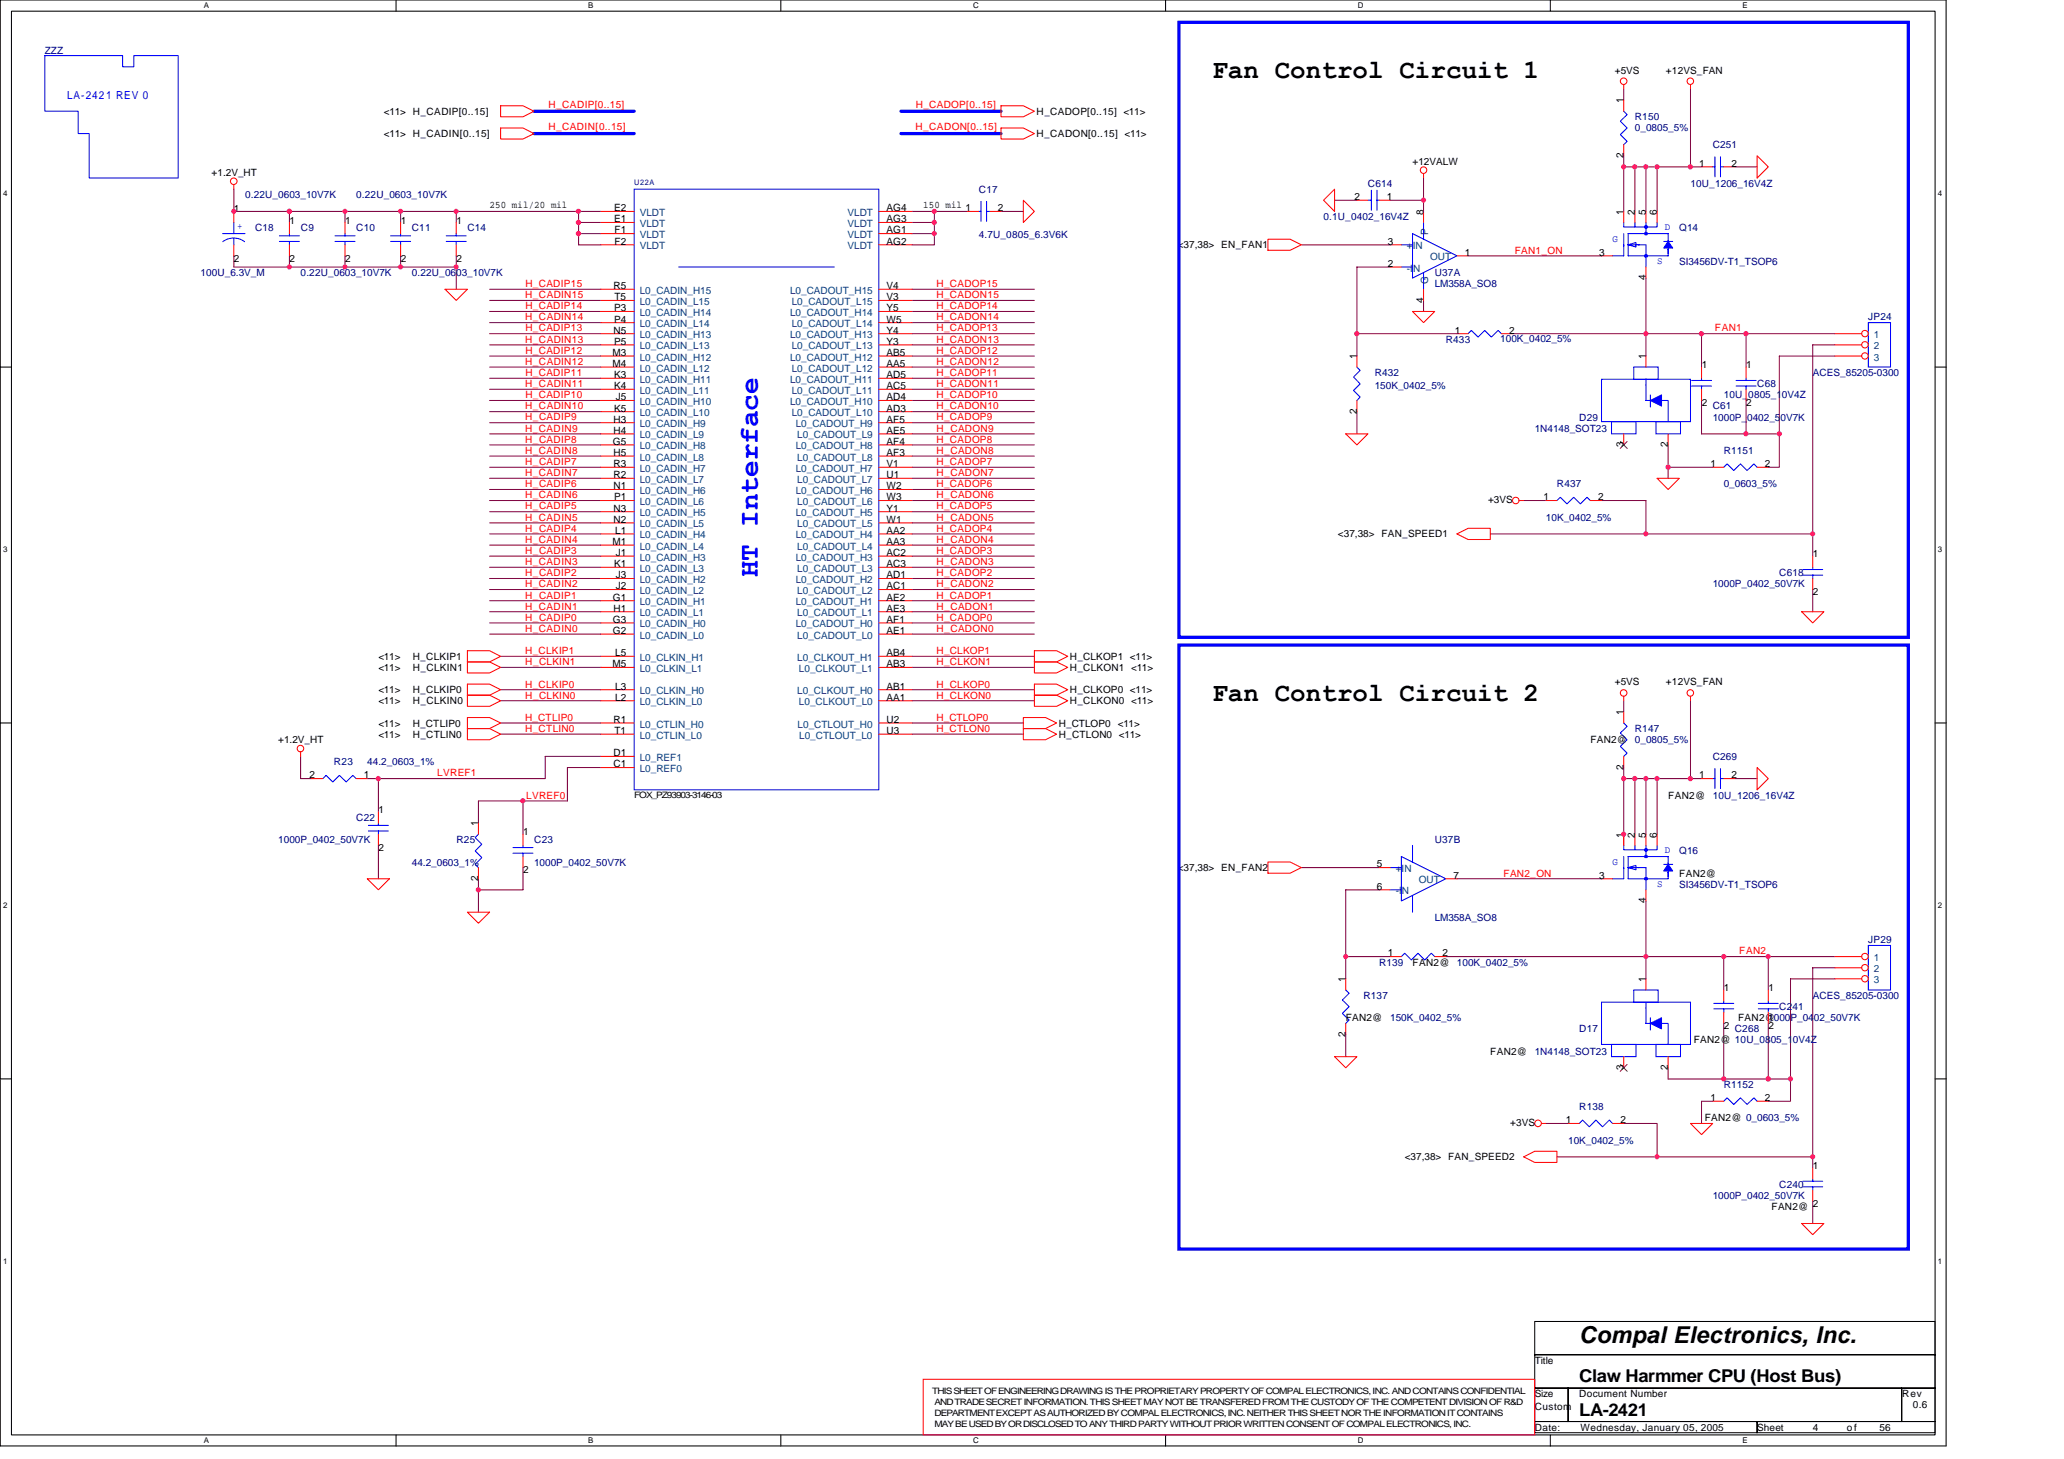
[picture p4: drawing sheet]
<svg xmlns="http://www.w3.org/2000/svg" width="297mm" height="210mm" viewBox="0 0 297 210" stroke-linecap="round" stroke-linejoin="round" font-family="sans-serif">
<path d="M0 0h280.1v208h-280.1zM1.6 1.6h276.9v204.8h-276.9z" fill="none" stroke="#000" stroke-width=".15"/>
<g fill="#fff">
<path d="M29.3 .2h.8v1.2h-.8z"/>
<path d="M29.3 206.6h.8v1.3h-.8z"/>
</g>
<path d="M57 0v1.6M57 206.4v1.6" fill="none" stroke="#000" stroke-width=".15"/>
<g fill="#fff">
<path d="M84.7 .2h.7v1.2h-.7z"/>
<path d="M84.7 206.6h.7v1.3h-.7z"/>
</g>
<path d="M112.4 0v1.6M112.4 206.4v1.6" fill="none" stroke="#000" stroke-width=".15"/>
<g fill="#fff">
<path d="M140 .2h.8v1.2h-.8z"/>
<path d="M140 206.6h.8v1.3h-.8z"/>
</g>
<path d="M167.7 0v1.6M167.7 206.4v1.6" fill="none" stroke="#000" stroke-width=".15"/>
<g fill="#fff">
<path d="M195.4 .2h.8v1.2h-.8z"/>
<path d="M195.4 206.6h.8v1.3h-.8z"/>
</g>
<path d="M223.1 0v1.6M223.1 206.4v1.6" fill="none" stroke="#000" stroke-width=".15"/>
<g fill="#fff">
<path d="M250.8 .2h.7v1.2h-.7z"/>
<path d="M250.8 206.6h.7v1.3h-.7z"/>
<path d="M.4 27.2h.7v1.3h-.7z"/>
<path d="M278.9 27.2h.6v1.3h-.6z"/>
<path d="M.4 78.4h.7v1.3h-.7z"/>
<path d="M278.9 78.4h.6v1.3h-.6z"/>
</g>
<path d="M0 52.8h1.6M278.5 52.8h1.6" fill="none" stroke="#000" stroke-width=".15"/>
<g fill="#fff">
<path d="M.4 129.6h.7v1.3h-.7z"/>
<path d="M278.9 129.6h.6v1.3h-.6z"/>
</g>
<path d="M0 104h1.6M278.5 104h1.6" fill="none" stroke="#000" stroke-width=".15"/>
<g fill="#fff">
<path d="M.4 180.8h.7v1.3h-.7z"/>
<path d="M278.9 180.8h.6v1.3h-.6z"/>
</g>
<path d="M0 155.2h1.6M278.5 155.2h1.6M220.9 190.1h57.6v4.8h-57.6zM220.9 194.9h57.6v4.8h-57.6zM220.9 199.7h4.8v4.8h-4.8zM225.7 199.7h48v4.8h-48zM273.7 199.7h4.8v4.8h-4.8zM220.9 204.5h32v1.6h-32zM252.9 204.5h25.6v1.6h-25.6z" fill="none" stroke="#000" stroke-width=".15"/>
<path d="M76.9 16h14.4M76.9 19.2h14.4M129.7 16h14.4M129.7 19.2h14.4M169.7 3.2h104.9v88.5h-104.9zM169.7 92.8h104.9v86.9h-104.9z" fill="none" stroke="#00f" stroke-width=".47"/>
<g fill="none" stroke="#800040" stroke-width=".15">
<path d="M233.7 12.8v1.6M243.3 12.8v11.2M33.7 36.8v1.6h32M33.7 27.2v3.2h52.8M41.7 30.4v1.6M41.7 36.8v1.6M49.7 30.4v1.6M49.7 36.8v1.6M57.7 30.4v1.6M57.7 36.8v1.6M65.7 30.4v1.6M65.7 36.8v4.8"/>
<path d="M83.3 30.4v4.8h3.2M83.3 33.6h3.2M83.3 32h3.2M131.3 30.4h8M131.3 33.6h3.2M131.3 32h3.2M134.5 30.4v4.8h-3.2M144.1 30.4h3.2M187.3 35.2h12.8M192.1 28.8h3.2M200.1 38.4h-4.8v12.8M200.1 28.8h4.8"/>
<path d="M204.9 25.6v4.8M211.3 36.8h19.2M233.7 22.4v1.6M235.3 24h-1.6v6.4M235.3 24h3.2v6.4M235.3 24v6.4M236.9 24v6.4M238.5 24h6.4M249.7 24h3.2M70.5 49.6h16M70.5 48h16M70.5 44.8h16"/>
<path d="M70.5 52.8h16M70.5 41.6h16M70.5 54.4h16M70.5 51.2h16M70.5 59.2h16M70.5 43.2h16M70.5 57.6h16M70.5 46.4h16M70.5 56h16M131.3 49.6h17.6M131.3 48h17.6M131.3 44.8h17.6"/>
<path d="M131.3 52.8h17.6M131.3 41.6h17.6M131.3 54.4h17.6M131.3 51.2h17.6M131.3 59.2h17.6M131.3 43.2h17.6M131.3 57.6h17.6M131.3 46.4h17.6M131.3 56h17.6M195.3 59.2v3.2M195.3 48h14.4M204.9 43.2v1.6"/>
<path d="M217.7 48h27.2v4.8M236.9 40v11.2M244.9 48h19.2M244.9 57.6v4.8h11.2M251.3 48v4.8M251.3 57.6v4.8M264.1 49.6h-3.2v30.4M264.1 51.2h-8v11.2M70.5 72h16M70.5 76.8h16M70.5 78.4h16M70.5 70.4h16"/>
<path d="M70.5 73.6h16M70.5 65.6h16M70.5 67.2h16M70.5 60.8h16M70.5 75.2h16M70.5 68.8h16M70.5 64h16M70.5 62.4h16M131.3 72h17.6M131.3 76.8h17.6M131.3 78.4h17.6M131.3 70.4h17.6"/>
<path d="M131.3 73.6h17.6M131.3 65.6h17.6M131.3 67.2h17.6M131.3 60.8h17.6M131.3 75.2h17.6M131.3 68.8h17.6M131.3 64h17.6M131.3 62.4h17.6M214.5 76.8h46.4M219.3 72h3.2M230.5 72h6.4v4.8M240.1 64v3.2h6.4"/>
<path d="M240.1 67.2v1.6M256.1 62.4v4.8h-1.6M70.5 88h16M70.5 80h16M70.5 81.6h16M70.5 91.2h16M70.5 84.8h16M70.5 86.4h16M70.5 89.6h16M70.5 83.2h16M72 96h14.5M72 99.2h14.5"/>
<path d="M72 94.4h14.5M131.3 96h17.6M131.3 99.2h17.6M131.3 88h17.6M131.3 80h17.6M131.3 94.4h17.6M131.3 81.6h17.6M131.3 91.2h17.6M131.3 84.8h17.6M131.3 86.4h17.6M131.3 89.6h17.6M131.3 83.2h17.6"/>
<path d="M260.9 84.8v3.2M43.3 108.8v3.2h1.5M54.5 112v4.8M72 100.8h14.5M72 105.6h14.5M72 104h14.5M75.3 115.2v4.8M86.5 108.8h-8v3.2h-25.7M86.5 110.4h-4.8v4.8h-12.8v3.2M131.3 100.8h17.6M131.3 105.6h16M131.3 104h16"/>
<path d="M233.7 112h1.6M233.7 100.8v1.6M233.7 110.4v11.2M235.3 112h1.6v8M235.3 112v8M236.9 112h1.6v8M238.5 112h4.8M243.3 100.8v11.2h1.6M249.7 112h3.2M54.5 121.6v4.8M68.9 126.4v4.8M75.3 124.8v3.2h-6.4"/>
<path d="M187.3 124.8h11.2M193.7 137.6v3.2M198.5 128h-4.8v9.6h6.4M208.1 137.6h56M209.7 126.4h20.8M236.9 129.6v11.2M248.1 137.6v4.8M254.5 137.6v4.8M264.1 139.2h-3.2v28.8M193.7 148.8v3.2M240.1 153.6v1.6h17.6M246.5 158.4h-1.6v3.2"/>
<path d="M248.1 147.2v8M254.5 147.2v8M257.7 155.2v3.2h-3.2M264.1 140.8h-6.4v14.4M222.5 161.6h3.2M224.1 166.4h36.8M233.7 161.6h4.8v4.8M260.9 172.8v3.2"/>
</g>
<g fill="none" stroke="#f00" stroke-width=".15">
<path d="M72 15.2h3.3l1.6 .8-1.6 .8h-3.3zM72 18.4h3.3l1.6 .8-1.6 .8h-3.3zM144.1 18.4h3.2l1.6 .8-1.6 .8h-3.2zM144.1 15.2h3.2l1.6 .8-1.6 .8h-3.2zM233.7 12.2v.6M243.3 12.2v.6M33.7 26.6v.6M41.7 32v1.6M41.7 35.2v1.6M57.7 32v1.6M57.7 35.2v1.6M65.7 32v1.6"/>
<path d="M65.7 35.2v1.6M147.3 28.8l1.6 1.6-1.6 1.6zM182.5 34.4h3.2l1.6 .8-1.6 .8h-3.2zM190.5 28.8l1.6-1.6v3.2zM200.1 35.2h1.6M200.1 38.4h1.6M204.9 25v.6M204.9 30.4v1.6M209.7 36.8h1.6M252.9 22.4l1.6 1.6-1.6 1.6zM64 41.6h3.3l-1.6 1.6zM203.3 44.8h3.2l-1.6 1.6z"/>
<path d="M204.9 41.6v1.6M209.7 48h1.6M216.1 48h1.6M244.9 52.8v1.6M244.9 56v1.6M193.7 62.4h3.2l-1.6 1.6zM209.7 76.8l1.6-.8h3.2v1.6h-3.2zM218.6 72h.7M238.5 68.8h3.2l-1.6 1.6zM67.3 95.2h3.2l1.5 .8-1.5 .8h-3.2zM67.3 98.4h3.2l1.5 .8-1.5 .8h-3.2zM67.3 93.6h3.2l1.5 .8-1.5 .8h-3.2z"/>
<path d="M148.9 93.6h3.2l1.6 .8-1.6 .8h-3.2zM148.9 95.2h3.2l1.6 .8-1.6 .8h-3.2zM148.9 98.4h3.2l1.6 .8-1.6 .8h-3.2zM259.3 88h3.2l-1.6 1.6zM43.3 108.2v.6M67.3 100h3.2l1.5 .8-1.5 .8h-3.2zM67.3 104.8h3.2l1.5 .8-1.5 .8h-3.2zM67.3 103.2h3.2l1.5 .8-1.5 .8h-3.2zM147.3 103.2h3.2l1.6 .8-1.6 .8h-3.2zM147.3 104.8h3.2l1.6 .8-1.6 .8h-3.2zM148.9 100h3.2l1.6 .8-1.6 .8h-3.2zM233.7 100.2v.6"/>
<path d="M233.7 102.4v1.6M233.7 108.8v1.6M243.3 100.2v.6M252.9 110.4l1.6 1.6-1.6 1.6zM52.8 126.4h3.2l-1.5 1.6zM67.3 131.2h3.2l-1.6 1.6zM182.5 124h3.2l1.6 .8-1.6 .8h-3.2zM200.1 137.6h1.6M206.5 137.6h1.6M192.1 152h3.2l-1.6 1.6zM193.7 140.8v1.6M193.7 147.2v1.6"/>
<path d="M219.3 166.4l1.6-.8h3.2v1.6h-3.2zM221.8 161.6h.7M225.7 161.6h1.6M232.1 161.6h1.6M243.3 161.6h3.2l-1.6 1.6zM259.3 176h3.2l-1.6 1.6zM260.9 168v1.6M260.9 171.2v1.6M132.9 198.4h88v8h-88z"/>
<circle cx="233.7" cy="11.7" r=".47"/>
<circle cx="243.3" cy="11.7" r=".47"/>
<circle cx="33.6" cy="26.1" r=".47"/>
<circle cx="204.9" cy="24.5" r=".47"/>
<circle cx="218.1" cy="72" r=".47"/>
<circle cx="233.7" cy="99.7" r=".47"/>
<circle cx="243.3" cy="99.7" r=".47"/>
<circle cx="43.2" cy="107.7" r=".47"/>
<circle cx="221.3" cy="161.6" r=".48"/>
</g>
<g fill="none" stroke="#00f" stroke-width=".15">
<path d="M40.2 34.7h2.9M40.2 33.9h2.9M41.7 33.6v.3M41.7 34.7v.5M56.2 34.7h2.9M56.2 33.9h2.9M57.7 33.6v.3M57.7 34.7v.5M64.2 34.7h2.9M64.2 33.9h2.9M65.7 33.6v.3M65.7 34.7v.5"/>
<path d="M201.7 38.4h1.6M201.7 35.2h1.6M203.3 33.6l6.4 3.2-6.4 3.2zM204.9 32v2.4M204.9 39.2v2.4M211.3 48l.4-.5 1 1 1-1 .9 1 1-1 .5 .5M243.4 55.5h2.9M243.4 54.7h2.9M244.9 54.4v.3M244.9 55.5v.5M268.9 46.4h3.2v6.4h-3.2zM233.7 104l.5 .5-1 1 1 .9-1 1 1 1-.5 .4"/>
<path d="M201.7 137.6l.5-.5 .9 1 1-1 .9 1 1-1 .5 .5M193.7 142.4l.5 .5-1 1 1 .9-1 1 1 .9-.5 .5M227.3 161.6l.5-.5 .9 1 1-1 .9 1 1-1 .5 .5M259.4 170.8h2.9M259.4 169.9h2.9M260.9 169.6v.3M260.9 170.8v.4"/>
</g>
<circle cx="268.4" cy="48" r=".46" fill="#fff" stroke="#f00" stroke-width=".15"/>
<path d="M264.1 48h3.8" fill="none" stroke="#f00" stroke-width=".15"/>
<circle cx="268.4" cy="49.6" r=".46" fill="#fff" stroke="#f00" stroke-width=".15"/>
<path d="M264.1 49.6h3.8" fill="none" stroke="#f00" stroke-width=".15"/>
<circle cx="268.4" cy="51.2" r=".46" fill="#fff" stroke="#f00" stroke-width=".15"/>
<path d="M244.9 24h1.6M248.1 24h1.6M264.1 51.2h3.8M254.5 142.4v1.6M254.5 145.6v1.6" fill="none" stroke="#f00" stroke-width=".15"/>
<path d="M246.5 24h.3M246.8 22.6v2.8M247.6 24h.5M247.6 22.6v2.8M268.9 136h3.2v6.4h-3.2zM253 145.1h2.9M253 144.4h2.9M254.5 144v.4M254.5 145.1v.5" fill="none" stroke="#00f" stroke-width=".15"/>
<circle cx="268.4" cy="137.6" r=".46" fill="#fff" stroke="#f00" stroke-width=".15"/>
<path d="M264.1 137.6h3.8" fill="none" stroke="#f00" stroke-width=".15"/>
<circle cx="268.4" cy="139.2" r=".46" fill="#fff" stroke="#f00" stroke-width=".15"/>
<path d="M264.1 139.2h3.8" fill="none" stroke="#f00" stroke-width=".15"/>
<circle cx="268.4" cy="140.8" r=".46" fill="#fff" stroke="#f00" stroke-width=".15"/>
<g fill="none" stroke="#f00" stroke-width=".15">
<path d="M233.7 14.4v1.6M33.7 30.4v1.6M33.7 35.2v1.6M49.7 32v1.6M49.7 35.2v1.6M86.5 30.4h4.8M86.5 32h4.8M86.5 33.6h4.8M86.5 35.2h4.8M126.5 30.4h4.8M126.5 32h4.8M126.5 33.6h4.8"/>
<path d="M126.5 35.2h4.8M139.3 30.4h1.6M142.5 30.4h1.6M195.3 28.8h1.6M198.5 28.8h1.6M230.5 36.8h1.6M233.7 20.8v1.6M233.7 30.4v1.6M235.3 30.4v1.6M236.9 30.4v1.6M236.9 38.4v1.6M238.5 30.4v1.6"/>
<path d="M86.5 41.6h4.8M86.5 43.2h4.8M86.5 44.8h4.8M86.5 46.4h4.8M86.5 48h4.8M86.5 49.6h4.8M86.5 51.2h4.8M86.5 52.8h4.8M86.5 54.4h4.8M86.5 56h4.8M86.5 57.6h4.8M86.5 59.2h4.8"/>
<path d="M126.5 41.6h4.8M126.5 43.2h4.8M126.5 44.8h4.8M126.5 46.4h4.8M126.5 48h4.8M126.5 49.6h4.8M126.5 51.2h4.8M126.5 52.8h4.8M126.5 54.4h4.8M126.5 56h4.8M126.5 57.6h4.8M126.5 59.2h4.8"/>
<path d="M195.3 51.2v1.6M195.3 57.6v1.6M236.9 51.2v1.6M251.3 52.8v1.6M251.3 56v1.6M86.5 67.2h4.8M86.5 60.8h4.8M86.5 62.4h4.8M86.5 64h4.8M86.5 65.6h4.8M86.5 68.8h4.8M86.5 70.4h4.8"/>
<path d="M86.5 72h4.8M86.5 73.6h4.8M86.5 75.2h4.8M86.5 76.8h4.8M86.5 78.4h4.8M126.5 67.2h4.8M126.5 60.8h4.8M126.5 62.4h4.8M126.5 64h4.8M126.5 65.6h4.8M126.5 68.8h4.8M126.5 70.4h4.8"/>
<path d="M126.5 72h4.8M126.5 73.6h4.8M126.5 75.2h4.8M126.5 76.8h4.8M126.5 78.4h4.8M222.5 72h1.6M228.9 72h1.6M233.7 62.4v1.6M240.1 62.4v1.6M246.5 67.2h1.6M252.9 67.2h1.6M86.5 80h4.8"/>
<path d="M86.5 81.6h4.8M86.5 83.2h4.8M86.5 84.8h4.8M86.5 86.4h4.8M86.5 88h4.8M86.5 89.6h4.8M86.5 91.2h4.8M86.5 94.4h4.8M86.5 96h4.8M86.5 99.2h4.8M126.5 80h4.8M126.5 81.6h4.8"/>
<path d="M126.5 83.2h4.8M126.5 84.8h4.8M126.5 86.4h4.8M126.5 88h4.8M126.5 89.6h4.8M126.5 91.2h4.8M126.5 94.4h4.8M126.5 96h4.8M126.5 99.2h4.8M260.9 80v1.6M260.9 83.2v1.6M44.8 112h1.7"/>
<path d="M51.3 112h1.5M54.5 116.8v1.6M68.9 118.4v1.6M86.5 100.8h4.8M86.5 104h4.8M86.5 105.6h4.8M86.5 108.8h4.8M86.5 110.4h4.8M126.5 100.8h4.8M126.5 104h4.8M126.5 105.6h4.8M244.9 112h1.6"/>
<path d="M248.1 112h1.6M54.5 120v1.6M68.9 124.8v1.6M75.3 120v1.6M75.3 123.2v1.6M198.5 124.8h1.6M198.5 128h1.6M208.1 126.4h1.6M230.5 126.4h1.6M233.7 120v1.6M235.3 120v1.6M236.9 120v1.6"/>
<path d="M236.9 128v1.6M238.5 120v1.6M233.7 152v1.6M236.9 140.8v1.6M240.1 152v1.6M246.5 158.4h1.6M248.1 142.4v1.6M248.1 145.6v1.6M252.9 158.4h1.6M264.1 140.8h3.8"/>
</g>
<g fill="none" stroke="#00f" stroke-width=".15">
<path d="M6.5 8h11.1v1.6h1.7v-1.6h6.4v17.6h-12.9v-6.4h-1.5v-3.2h-4.8zM233.7 16l.5 .5-1 .9 1 1-1 1 1 .9-.5 .5M32 33.6h3.3M32.1 34.8a2.58 2.58 0 0 1 3.1 0M33.7 32v1.6M33.7 34.2v1M48.2 34.7h2.9M48.2 33.9h2.9M49.7 33.6v.3M49.7 34.7v.5M91.3 27.2h35.2v86.4h-35.2zM97.7 38.4h22.4"/>
<path d="M140.9 30.4h.3M141.2 29v2.9M142 30.4h.5M142 29v2.9M196.9 28.8h.5M197.4 27.4v2.8M198.2 28.8h.3M198.2 27.4v2.8M233.7 35.2h.1M233.7 32v.7h1.6M233.7 33.6v3.2h-1.6M234.3 35.2l1.1-.3v.6z"/>
<path d="M234.3 35.2h2.6v3.2M235.3 32v.7h3.2v-.7M236.7 33.4h.3v.4h-.3zM236.7 36.7h.3v.3h-.3zM236.7 32.5h.3v.3h-.3zM236.9 32v1.6M239.4 34.7h1.3M240.1 34.7v-1.1h-5.8v3.2h5.8v-.9v.6M240.1 35.7v.2M195.3 52.8l.4 .5-.9 1 .9 .9-.9 1 .9 .9-.4 .5M230.5 54.6h12.8v6.1h-12.8zM235.1 52.8h3.5v1.8h-3.5z"/>
<path d="M236.9 54.6v3h3.2v3.1M237.5 56.8v1.8M249.8 55.5h2.9M249.8 54.7h2.9M251.3 54.4v.3M251.3 55.5v.5M224.1 72l.5-.5 .9 1 1-1 .9 1 1-1 .5 .5M231.9 60.7h3.5v1.7h-3.5zM238.3 60.7h3.5v1.7h-3.5zM248.1 67.2l.5-.5 .9 1 1-1 .9 1 1-1 .5 .5M259.4 82.7h2.9M259.4 81.9h2.9"/>
<path d="M260.9 81.6v.3M260.9 82.7v.5M46.5 112l.4-.5 1 1 .9-1 1 1 1-1 .5 .5M53 119.5h2.9M53 118.7h2.9M54.5 118.4v.3M54.5 119.5v.5M246.5 112h.3M246.8 110.6v2.9M247.6 112h.5M247.6 110.6v2.9M68.9 120l-.5 .5 .9 1-.9 .9 .9 1-.9 1 .5 .4"/>
<path d="M73.8 122.7h2.9M73.8 121.9h2.9M75.3 121.6v.3M75.3 122.7v.5M200.1 124.8h1.6M200.1 128h1.6M201.7 123.2l6.4 3.2-6.4 3.2zM203.3 121.6v2.4M203.3 128.8v2.4M233.7 124.8h.1M233.7 121.6v.7h1.6M233.7 123.2v3.2h-1.6"/>
<path d="M234.3 124.8l1.1-.3v.6zM234.3 124.8h2.6v3.2M235.3 121.6v.7h3.2v-.7M236.7 123.1h.3v.3h-.3zM236.7 126.3h.3v.3h-.3zM236.7 122.1h.3v.3h-.3zM236.9 121.6v1.6M239.4 124.4h1.3M240.1 124.4v-1.2h-5.8v3.2h5.8v-.9v.6M240.1 125.3v.2M230.5 144.2h12.8v6.1h-12.8zM231.9 150.3h3.5v1.7h-3.5z"/>
<path d="M235.1 142.4h3.5v1.8h-3.5zM236.9 144.2v3h3.2v3.1M237.5 146.4v1.8M238.3 150.3h3.5v1.7h-3.5zM246.6 145.1h2.9M246.6 144.4h2.9M248.1 158.4l.5-.5 .9 1 1-1 .9 1 1-1 .5 .5M248.1 144v.4M248.1 145.1v.5"/>
</g>
<g fill="#00f" stroke="#00f" stroke-width=".15">
<path d="M240.1 124.4l.6 .9h-1.3z" fill-rule="evenodd"/>
<path d="M240.1 34.7l.6 1h-1.3z" fill-rule="evenodd"/>
<path d="M237.5 147.2l1.6-.8v1.6z" fill-rule="evenodd"/>
<path d="M237.5 57.6l1.6-.8v1.6z" fill-rule="evenodd"/>
</g>
<path d="M233.2 63.5l1 1M234.2 63.5l-1 1M233.2 153.1l1 1M234.2 153.1l-1 1" fill="none" stroke="#804000" stroke-width=".14"/>
<g fill="#f0f" stroke="#f0f" stroke-width=".15">
<circle cx="195.3" cy="48" r=".32"/>
<circle cx="204.9" cy="28.8" r=".31"/>
<circle cx="57.6" cy="30.4" r=".31"/>
<circle cx="244.9" cy="48" r=".32"/>
<circle cx="251.3" cy="48" r=".32"/>
<circle cx="236.9" cy="48" r=".32"/>
<circle cx="235.3" cy="24" r=".32"/>
<circle cx="260.9" cy="76.8" r=".31"/>
<circle cx="236.9" cy="76.8" r=".31"/>
<circle cx="240.1" cy="67.2" r=".32"/>
<circle cx="83.2" cy="33.6" r=".31"/>
<circle cx="41.6" cy="30.4" r=".31"/>
<circle cx="33.6" cy="30.4" r=".31"/>
<circle cx="134.5" cy="30.4" r=".31"/>
<circle cx="54.4" cy="112" r=".32"/>
<circle cx="65.6" cy="30.4" r=".31"/>
<circle cx="83.2" cy="32" r=".32"/>
<circle cx="134.4" cy="32" r=".32"/>
<circle cx="75.2" cy="115.2" r=".32"/>
<circle cx="49.6" cy="30.4" r=".31"/>
<circle cx="83.2" cy="30.4" r=".31"/>
<circle cx="134.5" cy="33.6" r=".31"/>
<circle cx="260.9" cy="166.4" r=".31"/>
<circle cx="238.5" cy="166.4" r=".31"/>
<circle cx="254.5" cy="137.6" r=".31"/>
<circle cx="236.9" cy="137.6" r=".31"/>
<circle cx="235.3" cy="112" r=".32"/>
<circle cx="254.5" cy="155.2" r=".32"/>
<circle cx="243.3" cy="112" r=".32"/>
<circle cx="243.3" cy="24" r=".32"/>
<circle cx="193.7" cy="137.6" r=".31"/>
<circle cx="248.1" cy="137.6" r=".31"/>
<circle cx="68.8" cy="128" r=".32"/>
<circle cx="233.7" cy="24" r=".32"/>
<circle cx="236.9" cy="24" r=".32"/>
<circle cx="238.5" cy="24" r=".32"/>
<circle cx="41.6" cy="38.4" r=".31"/>
<circle cx="248.1" cy="155.2" r=".32"/>
<circle cx="251.3" cy="62.4" r=".31"/>
<circle cx="256.1" cy="62.4" r=".31"/>
<circle cx="65.6" cy="38.4" r=".31"/>
<circle cx="57.6" cy="38.4" r=".31"/>
<circle cx="49.6" cy="38.4" r=".31"/>
<circle cx="233.7" cy="120" r=".32"/>
<circle cx="236.9" cy="112" r=".32"/>
<circle cx="238.5" cy="112" r=".32"/>
<circle cx="233.7" cy="112" r=".32"/>
<circle cx="257.7" cy="155.2" r=".32"/>
</g>
<text font-size="4" fill="#00f" x="109" y="83.1" transform="rotate(-90 109 83.1)">HT Interface</text>
<g font-size="3.8">
<text x="174.5" y="11.2">Fan Control Circuit 1</text>
<text x="174.5" y="100.8">Fan Control Circuit 2</text>
</g>
<text font-size="3.3" x="227.3" y="193.2">Compal Electronics, Inc.</text>
<g font-size="2.5">
<text x="227.3" y="203.7">LA-2421</text>
<text x="227.3" y="198.9">Claw Harmmer CPU (Host Bus)</text>
</g>
<text font-size="1.6" fill="#00f" x="9.6" y="14.2">LA-2421 REV 0</text>
<g font-size="1.4" fill="#000080">
<text x="6.5" y="7.7">ZZZ</text>
<text x="235.3" y="17.3">R150</text>
<text x="235.3" y="18.9">0_0805_5%</text>
<text x="246.5" y="21.3">C251</text>
<text x="35.3" y="28.5">0.22U_0603_10V7K</text>
<text x="51.3" y="28.5">0.22U_0603_10V7K</text>
<text x="140.9" y="27.7">C17</text>
<text x="196.9" y="26.9">C614</text>
<text x="243.3" y="26.9">10U_1206_16V4Z</text>
<text x="36.7" y="33.3">C18</text>
<text x="43.3" y="33.3">C9</text>
<text x="51.3" y="33.3">C10</text>
<text x="59.3" y="33.3">C11</text>
<text x="67.3" y="33.3">C14</text>
<text x="140.9" y="34.3">4.7U_0805_6.3V6K</text>
<text x="190.5" y="31.7">0.1U_0402_16V4Z</text>
<text x="241.7" y="33.3">Q14</text>
<text x="28.8" y="39.7">100U_6.3V_M</text>
<text x="43.3" y="39.7">0.22U_0603_10V7K</text>
<text x="59.3" y="39.7">0.22U_0603_10V7K</text>
<text x="206.5" y="39.7">U37A</text>
<text x="206.5" y="41.3">LM358A_SO8</text>
<text x="241.7" y="38.1">SI3456DV-T1_TSOP6</text>
<text x="268.9" y="46.1">JP24</text>
<text x="208.1" y="49.3">R433</text>
<text x="215.9" y="49.1">100K_0402_5%</text>
<text x="197.8" y="54.1">R432</text>
<text x="197.8" y="56">150K_0402_5%</text>
<text x="246.5" y="58.9">C61</text>
<text x="248.1" y="57.3">10U_0805_10V4Z</text>
<text x="252.9" y="55.7">C68</text>
<text x="260.9" y="54.1">ACES_85205-0300</text>
<text x="220.9" y="62.1">1N4148_SOT23</text>
<text x="227.3" y="60.5">D29</text>
<text x="246.5" y="60.5">1000P_0402_50V7K</text>
<text x="248.1" y="65.3">R1151</text>
<text x="224.1" y="70.1">R437</text>
<text x="248.1" y="70.1">0_0603_5%</text>
<text x="222.5" y="74.9">10K_0402_5%</text>
<text x="256.1" y="82.9">C618</text>
<text x="246.5" y="84.5">1000P_0402_50V7K</text>
<text x="235.3" y="105.3">R147</text>
<text x="235.3" y="106.9">0_0805_5%</text>
<text x="48.1" y="110.1">R23</text>
<text x="52.8" y="110.1">44.2_0603_1%</text>
<text x="246.5" y="109.3">C269</text>
<text x="51.3" y="118.1">C22</text>
<text x="246.5" y="114.9">10U_1206_16V4Z</text>
<text x="40" y="121.3">1000P_0402_50V7K</text>
<text x="59.3" y="124.5">44.2_0603_1%</text>
<text x="65.7" y="121.3">R25</text>
<text x="76.9" y="124.5">1000P_0402_50V7K</text>
<text x="76.9" y="121.3">C23</text>
<text x="206.5" y="121.3">U37B</text>
<text x="241.7" y="122.9">Q16</text>
<text x="241.7" y="127.7">SI3456DV-T1_TSOP6</text>
<text x="206.5" y="132.5">LM358A_SO8</text>
<text x="268.9" y="135.7">JP29</text>
<text x="196.2" y="143.7">R137</text>
<text x="198.5" y="138.9">R139</text>
<text x="209.7" y="138.9">100K_0402_5%</text>
<text x="260.9" y="143.7">ACES_85205-0300</text>
<text x="200.1" y="146.9">150K_0402_5%</text>
<text x="227.3" y="148.5">D17</text>
<text x="249.7" y="148.5">C268</text>
<text x="254.5" y="146.9">1000P_0402_50V7K</text>
<text x="256.1" y="145.3">C241</text>
<text x="220.9" y="151.7">1N4148_SOT23</text>
<text x="227.3" y="159.7">R138</text>
<text x="248.1" y="156.5">R1152</text>
<text x="225.7" y="164.5">10K_0402_5%</text>
<text x="246.5" y="172.5">1000P_0402_50V7K</text>
<text x="256.1" y="170.9">C240</text>
</g>
<g font-size="1.4">
<text x="232.4" y="10.6">+5VS</text>
<text x="239.8" y="10.6">+12VS_FAN</text>
<text x="55.3" y="16.5">&lt;11&gt; H_CADIP[0..15]</text>
<text x="149.2" y="16.5">H_CADOP[0..15] &lt;11&gt;</text>
<text x="233.7" y="14.9" transform="rotate(-90 233.7 14.9)">1</text>
<text x="55.3" y="19.7">&lt;11&gt; H_CADIN[0..15]</text>
<text x="149.2" y="19.7">H_CADON[0..15] &lt;11&gt;</text>
<text x="203.3" y="23.7">+12VALW</text>
<text x="233.7" y="22.7" transform="rotate(-90 233.7 22.7)">2</text>
<text x="244.6" y="24">1</text>
<text x="249.2" y="24">2</text>
<text x="30.5" y="25.3">+1.2V_HT</text>
<text x="70.5" y="30">250 mil/20 mil</text>
<text x="132.9" y="30">150 mil</text>
<text x="194.9" y="28.8">2</text>
<text x="199.6" y="28.8">1</text>
<text x="33.7" y="30.6">1</text>
<text x="41.7" y="32.2">1</text>
<text x="49.7" y="32.2">1</text>
<text x="57.7" y="32.2">1</text>
<text x="65.7" y="32.2">1</text>
<text x="88.4" y="30.4">E2</text>
<text x="88.4" y="32">E1</text>
<text x="88.5" y="33.6">F1</text>
<text x="88.5" y="35.2">F2</text>
<text x="127.6" y="30.4">AG4</text>
<text x="127.6" y="32">AG3</text>
<text x="127.6" y="33.6">AG1</text>
<text x="127.6" y="35.2">AG2</text>
<text x="138.9" y="30.4">1</text>
<text x="143.6" y="30.4">2</text>
<text x="169.5" y="35.7">&lt;37,38&gt; EN_FAN1</text>
<text x="199.7" y="35.2">3</text>
<text x="204.8" y="30.9" transform="rotate(-90 204.8 30.9)">8</text>
<text x="233.7" y="30.9" transform="rotate(-90 233.7 30.9)">1</text>
<text x="235.3" y="30.9" transform="rotate(-90 235.3 30.9)">2</text>
<text x="236.9" y="30.9" transform="rotate(-90 236.9 30.9)">5</text>
<text x="238.5" y="30.9" transform="rotate(-90 238.5 30.9)">6</text>
<text x="33.7" y="37.6">2</text>
<text x="41.7" y="37.6">2</text>
<text x="49.7" y="37.6">2</text>
<text x="57.7" y="37.6">2</text>
<text x="65.7" y="37.6">2</text>
<text x="88.3" y="41.6">R5</text>
<text x="127.6" y="41.6">V4</text>
<text x="199.7" y="38.4">2</text>
<text x="210.8" y="36.8">1</text>
<text x="230.1" y="36.8">3</text>
<text x="236.9" y="40.3" transform="rotate(-90 236.9 40.3)">4</text>
<text x="88.3" y="48">N5</text>
<text x="88.4" y="44.8">P3</text>
<text x="88.4" y="46.4">P4</text>
<text x="88.4" y="43.2">T5</text>
<text x="127.6" y="43.2">V3</text>
<text x="127.6" y="46.4">W5</text>
<text x="127.6" y="44.8">Y5</text>
<text x="127.6" y="48">Y4</text>
<text x="204.8" y="43.5" transform="rotate(-90 204.8 43.5)">4</text>
<text x="209.4" y="48">1</text>
<text x="217.2" y="48">2</text>
<text x="88.1" y="51.2">M3</text>
<text x="88.1" y="52.8">M4</text>
<text x="88.4" y="49.6">P5</text>
<text x="127.6" y="49.6">Y3</text>
<text x="127.6" y="52.8">AA5</text>
<text x="127.6" y="51.2">AB5</text>
<text x="195.3" y="51.7" transform="rotate(-90 195.3 51.7)">1</text>
<text x="236.9" y="51.7" transform="rotate(-90 236.9 51.7)">1</text>
<text x="244.9" y="53">1</text>
<text x="251.3" y="53">1</text>
<text x="88.4" y="54.4">K3</text>
<text x="88.4" y="56">K4</text>
<text x="88.4" y="59.2">K5</text>
<text x="88.6" y="57.6">J5</text>
<text x="127.6" y="56">AC5</text>
<text x="127.6" y="59.2">AD3</text>
<text x="127.6" y="54.4">AD5</text>
<text x="127.6" y="57.6">AD4</text>
<text x="195.3" y="59.5" transform="rotate(-90 195.3 59.5)">2</text>
<text x="244.9" y="58.4">2</text>
<text x="251.3" y="58.4">2</text>
<text x="88.2" y="64">G5</text>
<text x="88.3" y="60.8">H3</text>
<text x="88.3" y="62.4">H4</text>
<text x="88.3" y="65.6">H5</text>
<text x="127.6" y="62.4">AE5</text>
<text x="127.6" y="65.6">AF3</text>
<text x="127.6" y="60.8">AF5</text>
<text x="127.6" y="64">AF4</text>
<text x="233.7" y="64.3" transform="rotate(-90 233.7 64.3)">3</text>
<text x="240" y="64.3" transform="rotate(-90 240 64.3)">2</text>
<text x="88.3" y="67.2">R3</text>
<text x="88.3" y="68.8">R2</text>
<text x="88.3" y="70.4">N1</text>
<text x="88.4" y="72">P1</text>
<text x="127.6" y="68.8">U1</text>
<text x="127.6" y="72">W3</text>
<text x="127.6" y="67.2">V1</text>
<text x="127.6" y="70.4">W2</text>
<text x="222.1" y="72">1</text>
<text x="230" y="72">2</text>
<text x="246.1" y="67.2">1</text>
<text x="254" y="67.2">2</text>
<text x="88.3" y="73.6">N3</text>
<text x="88.3" y="75.2">N2</text>
<text x="88.5" y="76.8">L1</text>
<text x="127.6" y="75.2">W1</text>
<text x="127.6" y="73.6">Y1</text>
<text x="127.6" y="76.8">AA2</text>
<text x="192.5" y="77.3">&lt;37,38&gt; FAN_SPEED1</text>
<text x="214.2" y="72.3">+3VS</text>
<text x="88.1" y="78.4">M1</text>
<text x="88.4" y="81.6">K1</text>
<text x="88.6" y="80">J1</text>
<text x="88.6" y="83.2">J3</text>
<text x="127.6" y="78.4">AA3</text>
<text x="127.6" y="81.6">AC3</text>
<text x="127.6" y="80">AC2</text>
<text x="127.6" y="83.2">AD1</text>
<text x="260.9" y="80.2">1</text>
<text x="88.2" y="86.4">G1</text>
<text x="88.2" y="89.6">G3</text>
<text x="88.3" y="88">H1</text>
<text x="88.6" y="84.8">J2</text>
<text x="127.6" y="84.8">AC1</text>
<text x="127.6" y="88">AE3</text>
<text x="127.6" y="86.4">AE2</text>
<text x="127.6" y="89.6">AF1</text>
<text x="260.9" y="85.6">2</text>
<text x="54.5" y="94.9">&lt;11&gt;</text>
<text x="59.4" y="94.9">H_CLKIP1</text>
<text x="88.1" y="96">M5</text>
<text x="88.2" y="91.2">G2</text>
<text x="88.5" y="94.4">L5</text>
<text x="127.6" y="96">AB3</text>
<text x="127.6" y="91.2">AE1</text>
<text x="127.6" y="94.4">AB4</text>
<text x="154" y="94.9">H_CLKOP1 &lt;11&gt;</text>
<text x="54.5" y="96.5">&lt;11&gt;</text>
<text x="54.5" y="101.3">&lt;11&gt;</text>
<text x="54.5" y="99.7">&lt;11&gt;</text>
<text x="59.4" y="96.5">H_CLKIN1</text>
<text x="59.4" y="101.3">H_CLKIN0</text>
<text x="59.4" y="99.7">H_CLKIP0</text>
<text x="88.5" y="99.2">L3</text>
<text x="88.5" y="100.8">L2</text>
<text x="127.6" y="100.8">AA1</text>
<text x="127.6" y="99.2">AB1</text>
<text x="154" y="101.3">H_CLKON0 &lt;11&gt;</text>
<text x="154" y="96.5">H_CLKON1 &lt;11&gt;</text>
<text x="154" y="99.7">H_CLKOP0 &lt;11&gt;</text>
<text x="232.4" y="98.6">+5VS</text>
<text x="239.8" y="98.6">+12VS_FAN</text>
<text x="40" y="106.9">+1.2V_HT</text>
<text x="54.5" y="106.1">&lt;11&gt;</text>
<text x="54.5" y="104.5">&lt;11&gt;</text>
<text x="59.4" y="106.1">H_CTLIN0</text>
<text x="59.4" y="104.5">H_CTLIP0</text>
<text x="88.3" y="104">R1</text>
<text x="88.4" y="105.6">T1</text>
<text x="127.6" y="105.6">U3</text>
<text x="127.6" y="104">U2</text>
<text x="152.4" y="104.5">H_CTLOP0</text>
<text x="152.4" y="106.1">H_CTLON0 &lt;11&gt;</text>
<text x="160.9" y="104.5">&lt;11&gt;</text>
<text x="228.9" y="106.9">FAN2@</text>
<text x="233.7" y="102.9" transform="rotate(-90 233.7 102.9)">1</text>
<text x="44.5" y="112">2</text>
<text x="52.4" y="112">1</text>
<text x="88.3" y="108.8">D1</text>
<text x="88.3" y="110.4">C1</text>
<text x="233.7" y="110.7" transform="rotate(-90 233.7 110.7)">2</text>
<text x="244.6" y="112">1</text>
<text x="249.2" y="112">2</text>
<text x="54.5" y="117">1</text>
<text x="68.8" y="118.9" transform="rotate(-90 68.8 118.9)">1</text>
<text x="240.1" y="114.9">FAN2@</text>
<text x="54.5" y="122.4">2</text>
<text x="75.3" y="120.2">1</text>
<text x="75.3" y="125.6">2</text>
<text x="169.5" y="125.3">&lt;37,38&gt; EN_FAN2</text>
<text x="198.1" y="124.8">5</text>
<text x="233.7" y="120.5" transform="rotate(-90 233.7 120.5)">1</text>
<text x="235.3" y="120.5" transform="rotate(-90 235.3 120.5)">2</text>
<text x="236.9" y="120.5" transform="rotate(-90 236.9 120.5)">5</text>
<text x="238.5" y="120.5" transform="rotate(-90 238.5 120.5)">6</text>
<text x="68.8" y="126.7" transform="rotate(-90 68.8 126.7)">2</text>
<text x="198.1" y="128">6</text>
<text x="209.2" y="126.4">7</text>
<text x="230.1" y="126.4">3</text>
<text x="236.9" y="129.9" transform="rotate(-90 236.9 129.9)">4</text>
<text x="241.7" y="126.1">FAN2@</text>
<text x="199.7" y="137.6">1</text>
<text x="207.6" y="137.6">2</text>
<text x="193.7" y="141.3" transform="rotate(-90 193.7 141.3)">1</text>
<text x="203.3" y="138.9">FAN2@</text>
<text x="236.9" y="141.3" transform="rotate(-90 236.9 141.3)">1</text>
<text x="248.1" y="142.6">1</text>
<text x="254.5" y="142.6">1</text>
<text x="193.7" y="149.2" transform="rotate(-90 193.7 149.2)">2</text>
<text x="193.7" y="146.9">FAN2@</text>
<text x="248.1" y="148">2</text>
<text x="250.1" y="146.9">FAN2@</text>
<text x="254.5" y="148">2</text>
<text x="214.5" y="151.7">FAN2@</text>
<text x="233.7" y="153.9" transform="rotate(-90 233.7 153.9)">3</text>
<text x="240" y="153.9" transform="rotate(-90 240 153.9)">2</text>
<text x="243.8" y="150.1">FAN2@ 10U_0805_10V4Z</text>
<text x="217.4" y="162">+3VS</text>
<text x="225.4" y="161.6">1</text>
<text x="233.2" y="161.6">2</text>
<text x="245.3" y="161.3">FAN2@ 0_0603_5%</text>
<text x="246.1" y="158.4">1</text>
<text x="254" y="158.4">2</text>
<text x="202.2" y="166.9">&lt;37,38&gt; FAN_SPEED2</text>
<text x="260.9" y="168.2">1</text>
<text x="260.9" y="173.7">2</text>
<text x="254.9" y="174.1">FAN2@</text>
<text x="220.9" y="196.2">Title</text>
<text x="220.9" y="201">Size</text>
<text x="220.9" y="202.9">Custom</text>
<text x="227.3" y="201">Document Number</text>
<text x="273.7" y="201">Rev</text>
<text x="275.3" y="202.6">0.6</text>
<text x="220.9" y="205.8">Date:</text>
<text x="227.4" y="205.8">Wednesday, January 05, 2005</text>
<text x="252.9" y="205.8">Sheet</text>
<text x="260.9" y="205.8">4</text>
<text x="265.8" y="205.8">of</text>
<text x="270.5" y="205.8">56</text>
</g>
<g font-size="1.4" fill="#f00">
<text x="78.9" y="15.5">H_CADIP[0..15]</text>
<text x="131.8" y="15.5">H_CADOP[0..15]</text>
<text x="78.9" y="18.7">H_CADIN[0..15]</text>
<text x="131.8" y="18.7">H_CADON[0..15]</text>
<text x="75.6" y="41.3">H_CADIP15</text>
<text x="134.8" y="41.3">H_CADOP15</text>
<text x="218" y="36.5">FAN1_ON</text>
<text x="75.6" y="42.9">H_CADIN15</text>
<text x="75.6" y="46.1">H_CADIN14</text>
<text x="75.6" y="47.7">H_CADIP13</text>
<text x="75.6" y="44.5">H_CADIP14</text>
<text x="134.8" y="44.5">H_CADOP14</text>
<text x="134.8" y="42.9">H_CADON15</text>
<text x="134.8" y="46.1">H_CADON14</text>
<text x="134.8" y="47.7">H_CADOP13</text>
<text x="246.8" y="47.7">FAN1</text>
<text x="75.6" y="52.5">H_CADIN12</text>
<text x="75.6" y="49.3">H_CADIN13</text>
<text x="75.6" y="50.9">H_CADIP12</text>
<text x="134.8" y="50.9">H_CADOP12</text>
<text x="134.8" y="49.3">H_CADON13</text>
<text x="134.8" y="52.5">H_CADON12</text>
<text x="75.6" y="58.9">H_CADIN10</text>
<text x="75.6" y="55.7">H_CADIN11</text>
<text x="75.6" y="57.3">H_CADIP10</text>
<text x="75.6" y="54.1">H_CADIP11</text>
<text x="134.8" y="54.1">H_CADOP11</text>
<text x="134.8" y="57.3">H_CADOP10</text>
<text x="134.8" y="58.9">H_CADON10</text>
<text x="134.8" y="55.7">H_CADON11</text>
<text x="75.6" y="63.7">H_CADIP8</text>
<text x="75.6" y="65.3">H_CADIN8</text>
<text x="75.6" y="62.1">H_CADIN9</text>
<text x="75.6" y="60.5">H_CADIP9</text>
<text x="134.8" y="65.3">H_CADON8</text>
<text x="134.8" y="60.5">H_CADOP9</text>
<text x="134.8" y="62.1">H_CADON9</text>
<text x="134.8" y="63.7">H_CADOP8</text>
<text x="75.6" y="66.9">H_CADIP7</text>
<text x="75.6" y="68.5">H_CADIN7</text>
<text x="75.6" y="71.7">H_CADIN6</text>
<text x="75.6" y="70.1">H_CADIP6</text>
<text x="134.8" y="70.1">H_CADOP6</text>
<text x="134.8" y="71.7">H_CADON6</text>
<text x="134.8" y="68.5">H_CADON7</text>
<text x="134.8" y="66.9">H_CADOP7</text>
<text x="75.6" y="73.3">H_CADIP5</text>
<text x="75.6" y="76.5">H_CADIP4</text>
<text x="75.6" y="74.9">H_CADIN5</text>
<text x="134.8" y="76.5">H_CADOP4</text>
<text x="134.8" y="74.9">H_CADON5</text>
<text x="134.8" y="73.3">H_CADOP5</text>
<text x="75.6" y="79.7">H_CADIP3</text>
<text x="75.6" y="78.1">H_CADIN4</text>
<text x="75.6" y="81.3">H_CADIN3</text>
<text x="75.6" y="82.9">H_CADIP2</text>
<text x="134.8" y="78.1">H_CADON4</text>
<text x="134.8" y="81.3">H_CADON3</text>
<text x="134.8" y="79.7">H_CADOP3</text>
<text x="134.8" y="82.9">H_CADOP2</text>
<text x="75.6" y="87.7">H_CADIN1</text>
<text x="75.6" y="86.1">H_CADIP1</text>
<text x="75.6" y="84.5">H_CADIN2</text>
<text x="75.6" y="89.3">H_CADIP0</text>
<text x="134.8" y="84.5">H_CADON2</text>
<text x="134.8" y="89.3">H_CADOP0</text>
<text x="134.8" y="87.7">H_CADON1</text>
<text x="134.8" y="86.1">H_CADOP1</text>
<text x="75.6" y="95.7">H_CLKIN1</text>
<text x="75.6" y="94.1">H_CLKIP1</text>
<text x="75.6" y="90.9">H_CADIN0</text>
<text x="134.8" y="95.7">H_CLKON1</text>
<text x="134.8" y="90.9">H_CADON0</text>
<text x="134.8" y="94.1">H_CLKOP1</text>
<text x="75.6" y="100.5">H_CLKIN0</text>
<text x="75.6" y="98.9">H_CLKIP0</text>
<text x="134.8" y="100.5">H_CLKON0</text>
<text x="134.8" y="98.9">H_CLKOP0</text>
<text x="75.6" y="105.3">H_CTLIN0</text>
<text x="75.6" y="103.7">H_CTLIP0</text>
<text x="134.8" y="105.3">H_CTLON0</text>
<text x="134.8" y="103.7">H_CTLOP0</text>
<text x="62.9" y="111.7">LVREF1</text>
<text x="75.7" y="114.9">LVREF0</text>
<text x="216.4" y="126.1">FAN2_ON</text>
<text x="250.3" y="137.3">FAN2</text>
</g>
<g font-size="1.4" fill="#00f">
<text x="34.1" y="33">+</text>
<text x="232.1" y="34.8">G</text>
<text x="239.6" y="33.1">D</text>
<text x="238.5" y="38">S</text>
<text x="232.1" y="124.4">G</text>
<text x="239.6" y="122.8">D</text>
<text x="238.5" y="127.6">S</text>
</g>
<g font-size="1.4" fill="#004080">
<text x="92.1" y="31.1">VLDT</text>
<text x="92.1" y="32.7">VLDT</text>
<text x="92.1" y="34.3">VLDT</text>
<text x="92.1" y="35.9">VLDT</text>
<text x="122" y="31.1">VLDT</text>
<text x="122" y="32.7">VLDT</text>
<text x="122" y="34.3">VLDT</text>
<text x="122" y="35.9">VLDT</text>
<text x="202.5" y="35.9">+IN</text>
<text x="205.5" y="33.8" transform="rotate(-90 205.5 33.8)">P</text>
<text x="202.5" y="39.1">-IN</text>
<text x="205.5" y="40.8" transform="rotate(-90 205.5 40.8)">G</text>
<text x="205.8" y="37.5">OUT</text>
<text x="92.1" y="42.3">L0_CADIN_H15</text>
<text x="92.1" y="43.9">L0_CADIN_L15</text>
<text x="92.1" y="45.5">L0_CADIN_H14</text>
<text x="92.1" y="47.1">L0_CADIN_L14</text>
<text x="113.7" y="42.3">L0_CADOUT_H15</text>
<text x="113.7" y="45.5">L0_CADOUT_H14</text>
<text x="113.9" y="43.9">L0_CADOUT_L15</text>
<text x="113.9" y="47.1">L0_CADOUT_L14</text>
<text x="92.1" y="48.7">L0_CADIN_H13</text>
<text x="92.1" y="50.3">L0_CADIN_L13</text>
<text x="92.1" y="51.9">L0_CADIN_H12</text>
<text x="92.1" y="53.5">L0_CADIN_L12</text>
<text x="113.7" y="48.7">L0_CADOUT_H13</text>
<text x="113.7" y="51.9">L0_CADOUT_H12</text>
<text x="113.9" y="50.3">L0_CADOUT_L13</text>
<text x="113.9" y="53.5">L0_CADOUT_L12</text>
<text x="269.7" y="48.7">1</text>
<text x="269.7" y="50.3">2</text>
<text x="269.7" y="51.9">3</text>
<text x="92.1" y="55.1">L0_CADIN_H11</text>
<text x="92.1" y="56.7">L0_CADIN_L11</text>
<text x="92.1" y="58.3">L0_CADIN_H10</text>
<text x="92.1" y="59.9">L0_CADIN_L10</text>
<text x="113.7" y="55.1">L0_CADOUT_H11</text>
<text x="113.7" y="58.3">L0_CADOUT_H10</text>
<text x="113.9" y="56.7">L0_CADOUT_L11</text>
<text x="113.9" y="59.9">L0_CADOUT_L10</text>
<text x="92.1" y="61.5">L0_CADIN_H9</text>
<text x="92.1" y="63.1">L0_CADIN_L9</text>
<text x="92.1" y="64.7">L0_CADIN_H8</text>
<text x="114.5" y="61.5">L0_CADOUT_H9</text>
<text x="114.5" y="64.7">L0_CADOUT_H8</text>
<text x="114.7" y="63.1">L0_CADOUT_L9</text>
<text x="92.1" y="66.3">L0_CADIN_L8</text>
<text x="92.1" y="67.9">L0_CADIN_H7</text>
<text x="92.1" y="69.5">L0_CADIN_L7</text>
<text x="92.1" y="71.1">L0_CADIN_H6</text>
<text x="114.5" y="67.9">L0_CADOUT_H7</text>
<text x="114.5" y="71.1">L0_CADOUT_H6</text>
<text x="114.7" y="66.3">L0_CADOUT_L8</text>
<text x="114.7" y="69.5">L0_CADOUT_L7</text>
<text x="92.1" y="72.7">L0_CADIN_L6</text>
<text x="92.1" y="74.3">L0_CADIN_H5</text>
<text x="92.1" y="75.9">L0_CADIN_L5</text>
<text x="92.1" y="77.5">L0_CADIN_H4</text>
<text x="114.5" y="74.3">L0_CADOUT_H5</text>
<text x="114.5" y="77.5">L0_CADOUT_H4</text>
<text x="114.7" y="72.7">L0_CADOUT_L6</text>
<text x="114.7" y="75.9">L0_CADOUT_L5</text>
<text x="92.1" y="79.1">L0_CADIN_L4</text>
<text x="92.1" y="80.7">L0_CADIN_H3</text>
<text x="92.1" y="82.3">L0_CADIN_L3</text>
<text x="92.1" y="83.9">L0_CADIN_H2</text>
<text x="114.5" y="80.7">L0_CADOUT_H3</text>
<text x="114.5" y="83.9">L0_CADOUT_H2</text>
<text x="114.7" y="79.1">L0_CADOUT_L4</text>
<text x="114.7" y="82.3">L0_CADOUT_L3</text>
<text x="92.1" y="85.5">L0_CADIN_L2</text>
<text x="92.1" y="87.1">L0_CADIN_H1</text>
<text x="92.1" y="88.7">L0_CADIN_L1</text>
<text x="114.5" y="87.1">L0_CADOUT_H1</text>
<text x="114.7" y="85.5">L0_CADOUT_L2</text>
<text x="114.7" y="88.7">L0_CADOUT_L1</text>
<text x="92.1" y="90.3">L0_CADIN_H0</text>
<text x="92.1" y="91.9">L0_CADIN_L0</text>
<text x="92.1" y="95.1">L0_CLKIN_H1</text>
<text x="114.5" y="90.3">L0_CADOUT_H0</text>
<text x="114.7" y="91.9">L0_CADOUT_L0</text>
<text x="114.7" y="95.1">L0_CLKOUT_H1</text>
<text x="92.1" y="96.7">L0_CLKIN_L1</text>
<text x="92.1" y="99.9">L0_CLKIN_H0</text>
<text x="92.1" y="101.5">L0_CLKIN_L0</text>
<text x="114.7" y="99.9">L0_CLKOUT_H0</text>
<text x="115" y="101.5">L0_CLKOUT_L0</text>
<text x="115" y="96.7">L0_CLKOUT_L1</text>
<text x="92.1" y="104.7">L0_CTLIN_H0</text>
<text x="92.1" y="106.3">L0_CTLIN_L0</text>
<text x="114.8" y="104.7">L0_CTLOUT_H0</text>
<text x="115" y="106.3">L0_CTLOUT_L0</text>
<text x="92.1" y="109.5">L0_REF1</text>
<text x="92.1" y="111.1">L0_REF0</text>
<text x="200.9" y="125.5">+IN</text>
<text x="200.9" y="128.7">-IN</text>
<text x="204.2" y="127.1">OUT</text>
<text x="269.7" y="138.3">1</text>
<text x="269.7" y="139.9">2</text>
<text x="269.7" y="141.5">3</text>
</g>
<g font-size="1.3">
<text x="91.3" y="114.8">FOX_PZ93903-3146-03</text>
<text x="134.2" y="200.5">THIS SHEET OF ENGINEERING DRAWING IS THE PROPRIETARY PROPERTY OF COMPAL ELECTRONICS, INC. AND CONTAINS CONFIDENTIAL</text>
<text x="134.5" y="202.1">AND TRADE SECRET INFORMATION. THIS SHEET MAY NOT BE TRANSFERED FROM THE CUSTODY OF THE COMPETENT DIVISION OF R&amp;D</text>
<text x="134.5" y="203.7">DEPARTMENT EXCEPT AS AUTHORIZED BY COMPAL ELECTRONICS, INC. NEITHER THIS SHEET NOR THE INFORMATION IT CONTAINS</text>
<text x="134.5" y="205.3">MAY BE USED BY OR DISCLOSED TO ANY THIRD PARTY WITHOUT PRIOR WRITTEN CONSENT OF COMPAL ELECTRONICS, INC.</text>
</g>
<g font-size="1.1">
<text x="29.3" y="1.2">A</text>
<text x="84.7" y="1.2">B</text>
<text x="140" y="1.2">C</text>
<text x="195.4" y="1.2">D</text>
<text x="250.8" y="1.2">E</text>
<text x=".4" y="28.2">4</text>
<text x="278.9" y="28.2">4</text>
<text x=".4" y="79.4">3</text>
<text x="278.9" y="79.4">3</text>
<text x=".4" y="130.6">2</text>
<text x="278.9" y="130.6">2</text>
<text x=".4" y="181.8">1</text>
<text x="278.9" y="181.8">1</text>
<text x="29.3" y="207.6">A</text>
<text x="84.7" y="207.6">B</text>
<text x="140" y="207.6">C</text>
<text x="195.4" y="207.6">D</text>
<text x="250.8" y="207.6">E</text>
</g>
<text font-size="1.1" fill="#000080" x="91.3" y="26.6">U22A</text>
</svg>
